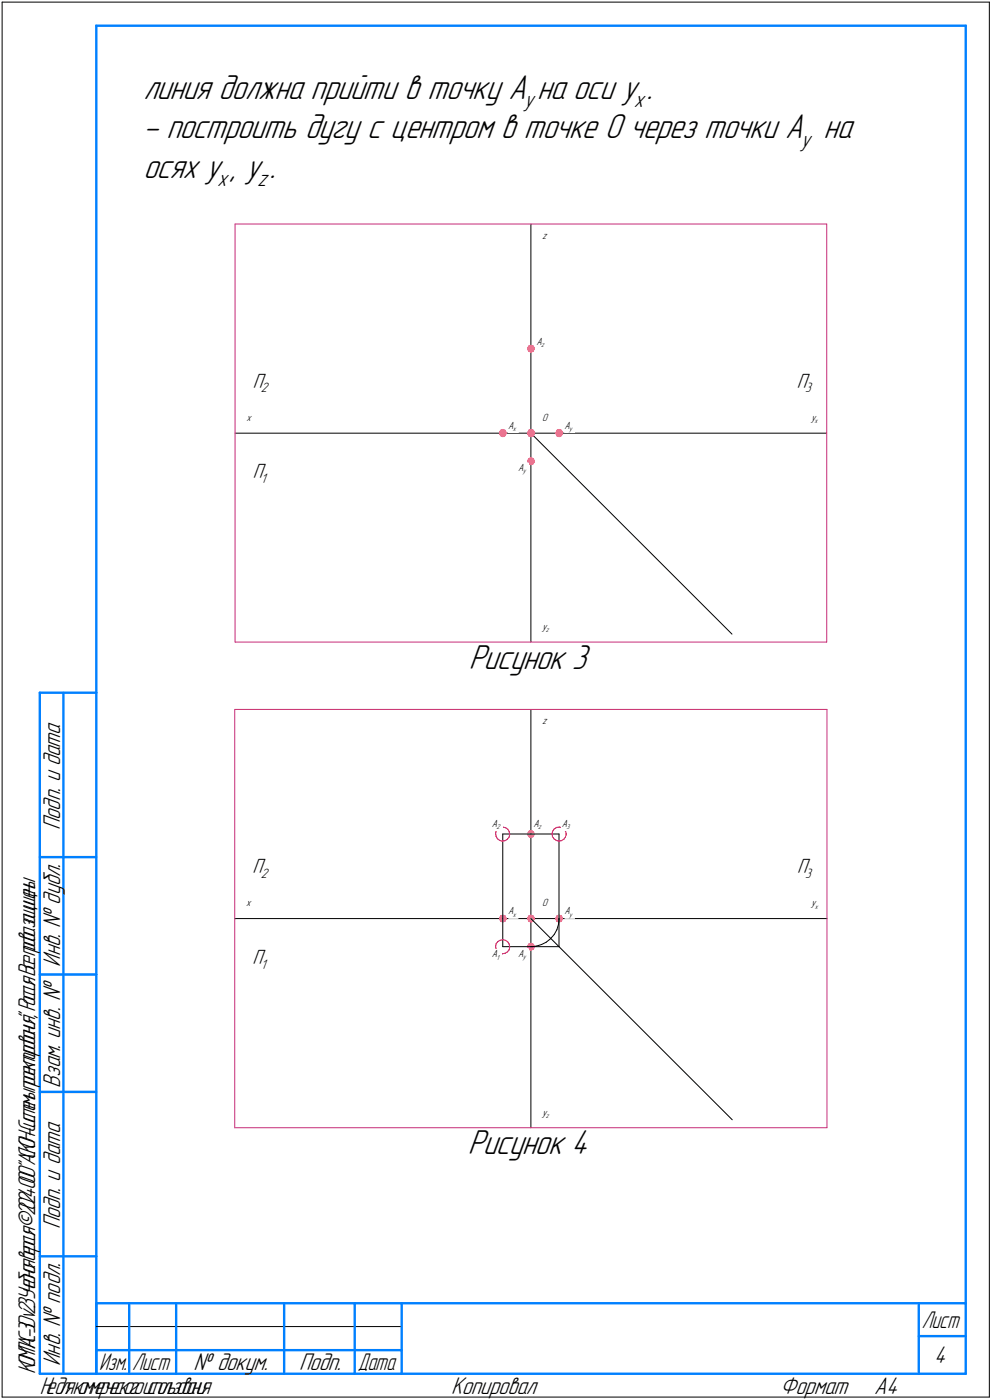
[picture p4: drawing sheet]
<svg xmlns="http://www.w3.org/2000/svg" width="211mm" height="298mm" viewBox="0 0 211 298" stroke-linecap="round" stroke-linejoin="round" font-family="sans-serif">
<g fill="none" stroke="#000" stroke-width=".21">
<path d="M.5 .5h210zM.5 .5v297zM210.5 .5v297zM112.9 47.7v44.5zM50 92.2h62.9zM112.9 92.2h63zM112.9 92.2v44.5zM112.9 92.2l42.8 42.8zM112.9 151v44.6zM107 177.6v18zM107 177.6h5.9zM112.9 177.6h6z"/>
<path d="M118.9 177.6v18zM50 195.6h62.9zM107 195.6v6zM112.9 195.6h63zM112.9 195.6v44.5zM112.9 195.6l42.9 42.8zM117.9 199l-.8 .9zM118.5 198l-.6 1zM118.8 196.8l-.3 1.2zM118.9 195.6v6zM118.9 195.7l-.1 1.1zM118.9 195.6v.1z"/>
<path d="M107 201.6h5.9zM112.9 201.6h6zM112.9 201.6l1.2-.1zM114.1 201.5l1.1-.4zM115.2 201.1l1-.5zM116.2 200.6l.9-.7zM.5 297.5h210zM20.5 282.4h65z"/>
</g>
<g fill="none" stroke="#0080ff" stroke-width=".51">
<path d="M20.5 5.5h185zM20.5 5.5v287zM205.5 5.5v287zM8.5 147.5v145zM8.5 147.5h12zM13.5 147.5v145zM8.5 182.5h12zM8.5 207.5h12zM8.5 232.5h12zM8.5 267.5h12zM20.5 277.5h185zM20.5 277.5v15z"/>
<path d="M27.5 277.5v15zM37.5 277.5v15zM60.5 277.5v15zM75.5 277.5v15zM85.5 277.5v15zM195.5 277.5v15zM8.5 292.5h12zM20.5 292.5h185zM20.5 287.5h7zM27.5 287.5h10zM37.5 287.5h23zM60.5 287.5h15z"/>
<path d="M75.5 287.5h10zM195.5 284.5h10z"/>
</g>
<path d="M50 47.7h125.9zM50 47.7v89zM175.9 47.7v89zM50 136.7h125.9zM50 151h125.9zM50 151v89.1zM175.9 151v89.1zM50 240.1h125.9z" fill="none" stroke="#c52b79" stroke-width=".21"/>
<g fill="#ff8080" stroke="#ff8080" stroke-width=".21">
<path d="M112.8 91.4h.3zM112.7 91.5h.5zM112.6 91.6h.8zM112.4 91.6h1.1zM112.4 91.7h1.2zM112.4 91.7h1.2zM112.3 91.8h1.3zM112.3 91.8h1.3zM112.3 91.9h1.3zM112.3 91.9h1.4zM112.3 92h1.4zM112.3 92.1h1.4zM112.2 92.1h1.5zM112.2 92.2h1.5zM112.2 92.2h1.5zM112.2 92.3h1.5zM112.2 92.3h1.5zM112.3 92.4h1.4zM112.3 92.5h1.4zM112.3 92.5h1.3zM112.3 92.6h1.3zM112.3 92.6h1.3zM112.4 92.7h1.2zM112.4 92.7h1.2zM112.4 92.8h1.1zM112.6 92.9h.8zM112.7 92.9h.5zM112.8 93h.3z"/>
<path d="M112.8 91.4h.3zM112.7 91.5h.5zM112.6 91.6h.8zM112.4 91.6h1.1zM112.4 91.7h1.2zM112.4 91.7h1.2zM112.3 91.8h1.3zM112.3 91.8h1.3zM112.3 91.9h1.3zM112.3 91.9h1.4zM112.3 92h1.4zM112.3 92.1h1.4zM112.2 92.1h1.5zM112.2 92.2h1.5zM112.2 92.2h1.5zM112.2 92.3h1.5zM112.2 92.3h1.5zM112.3 92.4h1.4zM112.3 92.5h1.4zM112.3 92.5h1.3zM112.3 92.6h1.3zM112.3 92.6h1.3zM112.4 92.7h1.2zM112.4 92.7h1.2zM112.4 92.8h1.1zM112.6 92.9h.8zM112.7 92.9h.5zM112.8 93h.3z"/>
<path d="M106.8 91.4h.3zM106.7 91.5h.5zM106.6 91.6h.8zM106.4 91.6h1.1zM106.4 91.7h1.2zM106.4 91.7h1.2zM106.3 91.8h1.3zM106.3 91.8h1.3zM106.3 91.9h1.3zM106.3 91.9h1.4zM106.3 92h1.4zM106.3 92.1h1.4zM106.2 92.1h1.6zM106.2 92.2h1.6zM106.2 92.2h1.6zM106.2 92.3h1.6zM106.2 92.3h1.6zM106.3 92.4h1.4zM106.3 92.5h1.4zM106.3 92.5h1.3zM106.3 92.6h1.3zM106.3 92.6h1.3zM106.4 92.7h1.2zM106.4 92.7h1.2zM106.4 92.8h1.1zM106.6 92.9h.8zM106.7 92.9h.5zM106.8 93h.3z"/>
<path d="M112.8 97.5h.3zM112.7 97.5h.5zM112.6 97.6h.8zM112.4 97.6h1.1zM112.4 97.7h1.2zM112.4 97.8h1.2zM112.3 97.8h1.3zM112.3 97.9h1.3zM112.3 97.9h1.3zM112.3 98h1.4zM112.3 98h1.4zM112.2 98.1h1.5zM112.2 98.2h1.5zM112.2 98.2h1.5zM112.2 98.3h1.5zM112.2 98.3h1.5zM112.3 98.4h1.4zM112.3 98.4h1.4zM112.3 98.5h1.3zM112.3 98.6h1.3zM112.3 98.6h1.3zM112.4 98.7h1.2zM112.4 98.7h1.2zM112.4 98.8h1.1zM112.6 98.8h.8zM112.7 98.9h.5zM112.8 98.9h.3z"/>
<path d="M118.8 91.4h.3zM118.6 91.5h.6zM118.5 91.6h.9zM118.4 91.6h1.1zM118.4 91.7h1.1zM118.4 91.7h1.1zM118.3 91.8h1.3zM118.3 91.8h1.3zM118.3 91.9h1.3zM118.3 91.9h1.4zM118.3 92h1.4zM118.3 92.1h1.4zM118.2 92.1h1.5zM118.2 92.2h1.5zM118.1 92.2h1.6zM118.2 92.3h1.5zM118.2 92.3h1.5zM118.3 92.4h1.4zM118.3 92.5h1.4zM118.3 92.5h1.3zM118.3 92.6h1.3zM118.3 92.6h1.3zM118.4 92.7h1.1zM118.4 92.7h1.1zM118.4 92.8h1.1zM118.5 92.9h.9zM118.6 92.9h.6zM118.8 93h.3z"/>
<path d="M112.8 73.5h.3zM112.7 73.5h.5zM112.6 73.6h.8zM112.4 73.7h1.1zM112.4 73.7h1.2zM112.4 73.8h1.2zM112.3 73.8h1.3zM112.3 73.9h1.3zM112.3 73.9h1.3zM112.3 74h1.4zM112.3 74.1h1.4zM112.2 74.1h1.5zM112.2 74.2h1.5zM112.2 74.2h1.5zM112.2 74.3h1.5zM112.2 74.3h1.5zM112.3 74.4h1.4zM112.3 74.5h1.4zM112.3 74.5h1.3zM112.3 74.6h1.3zM112.3 74.6h1.3zM112.4 74.7h1.2zM112.4 74.7h1.2zM112.4 74.8h1.1zM112.6 74.8h.8zM112.7 74.9h.5zM112.8 75h.3z"/>
<path d="M112.8 194.8h.3zM112.7 194.9h.5zM112.6 195h.8zM112.4 195h1.1zM112.4 195.1h1.2zM112.4 195.1h1.2zM112.3 195.2h1.3zM112.3 195.2h1.3zM112.3 195.3h1.3zM112.3 195.4h1.4zM112.3 195.4h1.4zM112.2 195.5h1.5zM112.2 195.5h1.5zM112.2 195.6h1.5zM112.2 195.6h1.5zM112.2 195.7h1.5zM112.3 195.7h1.4zM112.3 195.8h1.4zM112.3 195.9h1.3zM112.3 195.9h1.3zM112.3 196h1.3zM112.4 196h1.2zM112.4 196.1h1.2zM112.4 196.1h1.1zM112.6 196.2h.8zM112.7 196.3h.5zM112.8 196.3h.3z"/>
<path d="M106.8 194.8h.3zM106.7 194.9h.5zM106.6 195h.8zM106.4 195h1.1zM106.4 195.1h1.2zM106.4 195.1h1.2zM106.3 195.2h1.3zM106.3 195.2h1.3zM106.3 195.3h1.3zM106.3 195.4h1.4zM106.3 195.4h1.4zM106.2 195.5h1.6zM106.2 195.5h1.6zM106.2 195.6h1.6zM106.2 195.6h1.6zM106.2 195.7h1.6zM106.3 195.7h1.4zM106.3 195.8h1.4zM106.3 195.9h1.3zM106.3 195.9h1.3zM106.3 196h1.3zM106.4 196h1.2zM106.4 196.1h1.2zM106.4 196.1h1.1zM106.6 196.2h.8zM106.7 196.3h.5zM106.8 196.3h.3z"/>
<path d="M112.8 200.8h.3zM112.7 200.9h.5zM112.6 200.9h.8zM112.4 201h1.1zM112.4 201.1h1.2zM112.4 201.1h1.2zM112.3 201.2h1.3zM112.3 201.2h1.3zM112.3 201.3h1.3zM112.3 201.3h1.4zM112.3 201.4h1.4zM112.2 201.5h1.5zM112.2 201.5h1.5zM112.2 201.6h1.5zM112.2 201.6h1.5zM112.2 201.7h1.5zM112.3 201.7h1.4zM112.3 201.8h1.4zM112.3 201.8h1.3zM112.3 201.9h1.3zM112.3 202h1.3zM112.4 202h1.2zM112.4 202.1h1.2zM112.4 202.1h1.1zM112.6 202.2h.8zM112.7 202.2h.5zM112.8 202.3h.3z"/>
<path d="M118.8 194.8h.3zM118.6 194.9h.6zM118.5 195h.9zM118.4 195h1.1zM118.4 195.1h1.1zM118.4 195.1h1.1zM118.3 195.2h1.3zM118.3 195.2h1.3zM118.3 195.3h1.3zM118.3 195.4h1.4zM118.3 195.4h1.4zM118.2 195.5h1.5zM118.2 195.5h1.5zM118.1 195.6h1.6zM118.2 195.6h1.5zM118.2 195.7h1.5zM118.3 195.7h1.4zM118.3 195.8h1.4zM118.3 195.9h1.3zM118.3 195.9h1.3zM118.3 196h1.3zM118.4 196h1.1zM118.4 196.1h1.1zM118.4 196.1h1.1zM118.5 196.2h.9zM118.6 196.3h.6zM118.8 196.3h.3z"/>
<path d="M112.8 176.8h.3zM112.7 176.9h.5zM112.6 177h.8zM112.4 177h1.1zM112.4 177.1h1.2zM112.4 177.1h1.2zM112.3 177.2h1.3zM112.3 177.2h1.3zM112.3 177.3h1.3zM112.3 177.3h1.4zM112.3 177.4h1.4zM112.2 177.5h1.5zM112.2 177.5h1.5zM112.2 177.6h1.5zM112.2 177.6h1.5zM112.2 177.7h1.5zM112.3 177.7h1.4zM112.3 177.8h1.4zM112.3 177.9h1.3zM112.3 177.9h1.3zM112.3 178h1.3zM112.4 178h1.2zM112.4 178.1h1.2zM112.4 178.1h1.1zM112.6 178.2h.8zM112.7 178.3h.5zM112.8 178.3h.3z"/>
</g>
<g fill="#fff" stroke="#fff" stroke-width=".21">
<path d="M115.4 87.9h1.4zM115.4 88h1.4zM115.4 88.1h1.4zM115.4 88.1h1.4zM115.4 88.2h1.4zM115.4 88.2h1.4zM115.4 88.3h1.4zM115.4 88.3h1.4zM115.4 88.4h1.4zM115.4 88.4h1.4zM115.4 88.5h1.4zM115.4 88.6h1.4zM115.4 88.6h1.4zM115.4 88.7h1.4zM115.4 88.7h1.4zM115.4 88.8h1.4zM115.4 88.8h1.4zM115.4 88.9h1.4zM115.4 89h1.4zM115.4 89h1.4zM115.4 89.1h1.4zM115.4 89.1h1.4zM115.4 89.2h1.4zM115.4 89.2h1.4zM115.4 89.3h1.4zM115.4 89.4h1.4zM115.4 89.4h1.4zM115.4 89.5h1.4zM115.4 89.5h1.4zM115.4 89.6h1.4zM115.4 89.6h1.4zM115.4 89.7h1.4zM115.4 89.7h1.4zM115.4 89.8h1.4zM115.4 89.9h1.4zM115.4 89.9h1.4zM115.4 90h1.4zM115.4 90h1.4z"/>
<path d="M115.4 132.4h1.9zM115.4 132.5h1.9zM115.4 132.5h1.9zM115.4 132.6h1.9zM115.4 132.6h1.9zM115.4 132.7h1.9zM115.4 132.8h1.9zM115.4 132.8h1.9zM115.4 132.9h1.9zM115.4 132.9h1.9zM115.4 133h1.9zM115.4 133h1.9zM115.4 133.1h1.9zM115.4 133.2h1.9zM115.4 133.2h1.9zM115.4 133.3h1.9zM115.4 133.3h1.9zM115.4 133.4h1.9zM115.4 133.4h1.9zM115.4 133.5h1.9zM115.4 133.5h1.9zM115.4 133.6h1.9zM115.4 133.7h1.9zM115.4 133.7h1.9zM115.4 133.8h1.9zM115.4 133.8h1.9zM115.4 133.9h1.9zM115.4 133.9h1.9zM115.4 134h1.9zM115.4 134.1h1.9zM115.4 134.1h1.9zM115.4 134.2h1.9zM115.4 134.2h1.9zM115.4 134.3h1.9zM115.4 134.3h1.9zM115.4 134.4h1.9zM115.4 134.5h1.9zM115.4 134.5h1.9zM115.4 134.6h1.9zM115.4 134.6h1.9zM115.4 134.7h1.9zM115.4 134.7h1.9zM115.4 134.8h1.9zM115.4 134.8h1.9zM115.4 134.9h1.9z"/>
<path d="M52.4 87.9h1.4zM52.4 88h1.4zM52.4 88.1h1.4zM52.4 88.1h1.4zM52.4 88.2h1.4zM52.4 88.2h1.4zM52.4 88.3h1.4zM52.4 88.3h1.4zM52.4 88.4h1.4zM52.4 88.4h1.4zM52.4 88.5h1.4zM52.4 88.6h1.4zM52.4 88.6h1.4zM52.4 88.7h1.4zM52.4 88.7h1.4zM52.4 88.8h1.4zM52.4 88.8h1.4zM52.4 88.9h1.4zM52.4 89h1.4zM52.4 89h1.4zM52.4 89.1h1.4zM52.4 89.1h1.4zM52.4 89.2h1.4zM52.4 89.2h1.4zM52.4 89.3h1.4zM52.4 89.4h1.4zM52.4 89.4h1.4zM52.4 89.5h1.4zM52.4 89.5h1.4zM52.4 89.6h1.4zM52.4 89.6h1.4zM52.4 89.7h1.4zM52.4 89.7h1.4zM52.4 89.8h1.4zM52.4 89.9h1.4zM52.4 89.9h1.4zM52.4 90h1.4zM52.4 90h1.4z"/>
<path d="M115.4 49.1h1.3zM115.4 49.2h1.3zM115.4 49.2h1.3zM115.4 49.3h1.3zM115.4 49.3h1.3zM115.4 49.4h1.3zM115.4 49.4h1.3zM115.4 49.5h1.3zM115.4 49.6h1.3zM115.4 49.6h1.3zM115.4 49.7h1.3zM115.4 49.7h1.3zM115.4 49.8h1.3zM115.4 49.8h1.3zM115.4 49.9h1.3zM115.4 50h1.3zM115.4 50h1.3zM115.4 50.1h1.3zM115.4 50.1h1.3zM115.4 50.2h1.3zM115.4 50.2h1.3zM115.4 50.3h1.3zM115.4 50.3h1.3zM115.4 50.4h1.3zM115.4 50.5h1.3zM115.4 50.5h1.3zM115.4 50.6h1.3zM115.4 50.6h1.3zM115.4 50.7h1.3zM115.4 50.7h1.3zM115.4 50.8h1.3zM115.4 50.9h1.3zM115.4 50.9h1.3zM115.4 51h1.3zM115.4 51h1.3zM115.4 51.1h1.3zM115.4 51.1h1.3zM115.4 51.2h1.3z"/>
<path d="M172.6 87.9h1.9zM172.6 88h1.9zM172.6 88.1h1.9zM172.6 88.1h1.9zM172.6 88.2h1.9zM172.6 88.2h1.9zM172.6 88.3h1.9zM172.6 88.3h1.9zM172.6 88.4h1.9zM172.6 88.4h1.9zM172.6 88.5h1.9zM172.6 88.6h1.9zM172.6 88.6h1.9zM172.6 88.7h1.9zM172.6 88.7h1.9zM172.6 88.8h1.9zM172.6 88.8h1.9zM172.6 88.9h1.9zM172.6 89h1.9zM172.6 89h1.9zM172.6 89.1h1.9zM172.6 89.1h1.9zM172.6 89.2h1.9zM172.6 89.2h1.9zM172.6 89.3h1.9zM172.6 89.4h1.9zM172.6 89.4h1.9zM172.6 89.5h1.9zM172.6 89.5h1.9zM172.6 89.6h1.9zM172.6 89.6h1.9zM172.6 89.7h1.9zM172.6 89.7h1.9zM172.6 89.8h1.9zM172.6 89.9h1.9zM172.6 89.9h1.9zM172.6 90h1.9zM172.6 90h1.9zM172.6 90.1h1.9zM172.6 90.1h1.9zM172.6 90.2h1.9zM172.6 90.3h1.9zM172.6 90.3h1.9zM172.6 90.4h1.9z"/>
<path d="M53.8 79.1h4.3zM53.8 79.2h4.3zM53.8 79.2h4.3zM53.8 79.3h4.3zM53.8 79.4h4.3zM53.8 79.4h4.3zM53.8 79.5h4.3zM53.8 79.5h4.3zM53.8 79.6h4.3zM53.8 79.6h4.3zM53.8 79.7h4.3zM53.8 79.8h4.3zM53.8 79.8h4.3zM53.8 79.9h4.3zM53.8 79.9h4.3zM53.8 80h4.3zM53.8 80h4.3zM53.8 80.1h4.3zM53.8 80.2h4.3zM53.8 80.2h4.3zM53.8 80.3h4.3zM53.8 80.3h4.3zM53.8 80.4h4.3zM53.8 80.4h4.3zM53.8 80.5h4.3zM53.8 80.5h4.3zM53.8 80.6h4.3zM53.8 80.7h4.3zM53.8 80.7h4.3zM53.8 80.8h4.3zM53.8 80.8h4.3zM53.8 80.9h4.3zM53.8 80.9h4.3zM53.8 81h4.3zM53.8 81.1h4.3zM53.8 81.1h4.3zM53.8 81.2h4.3zM53.8 81.2h4.3zM53.8 81.3h4.3zM53.8 81.3h4.3zM53.8 81.4h4.3zM53.8 81.4h4.3zM53.8 81.5h4.3zM53.8 81.6h4.3zM53.8 81.6h4.3zM53.8 81.7h4.3zM53.8 81.7h4.3zM53.8 81.8h4.3zM53.8 81.8h4.3zM53.8 81.9h4.3zM53.8 82h4.3zM53.8 82h4.3zM53.8 82.1h4.3zM53.8 82.1h4.3zM53.8 82.2h4.3zM53.8 82.2h4.3zM53.8 82.3h4.3zM53.8 82.4h4.3zM53.8 82.4h4.3zM53.8 82.5h4.3zM53.8 82.5h4.3zM53.8 82.6h4.3zM53.8 82.6h4.3zM53.8 82.7h4.3zM53.8 82.7h4.3zM53.8 82.8h4.3zM53.8 82.9h4.3zM53.8 82.9h4.3zM53.8 83h4.3zM53.8 83h4.3zM53.8 83.1h4.3zM53.8 83.1h4.3zM53.8 83.2h4.3zM53.8 83.3h4.3zM53.8 83.3h4.3zM53.8 83.4h4.3zM53.8 83.4h4.3zM53.8 83.5h4.3zM53.8 83.5h4.3zM53.8 83.6h4.3zM53.8 83.7h4.3zM53.8 83.7h4.3zM53.8 83.8h4.3zM53.8 83.8h4.3zM53.8 83.9h4.3zM53.8 83.9h4.3zM53.8 84h4.3zM53.8 84h4.3zM53.8 84.1h4.3z"/>
<path d="M53.8 98.4h3.9zM53.8 98.5h3.9zM53.8 98.6h3.9zM53.8 98.6h3.9zM53.8 98.7h3.9zM53.8 98.7h3.9zM53.8 98.8h3.9zM53.8 98.8h3.9zM53.8 98.9h3.9zM53.8 98.9h3.9zM53.8 99h3.9zM53.8 99.1h3.9zM53.8 99.1h3.9zM53.8 99.2h3.9zM53.8 99.2h3.9zM53.8 99.3h3.9zM53.8 99.3h3.9zM53.8 99.4h3.9zM53.8 99.5h3.9zM53.8 99.5h3.9zM53.8 99.6h3.9zM53.8 99.6h3.9zM53.8 99.7h3.9zM53.8 99.7h3.9zM53.8 99.8h3.9zM53.8 99.9h3.9zM53.8 99.9h3.9zM53.8 100h3.9zM53.8 100h3.9zM53.8 100.1h3.9zM53.8 100.1h3.9zM53.8 100.2h3.9zM53.8 100.2h3.9zM53.8 100.3h3.9zM53.8 100.4h3.9zM53.8 100.4h3.9zM53.8 100.5h3.9zM53.8 100.5h3.9zM53.8 100.6h3.9zM53.8 100.6h3.9zM53.8 100.7h3.9zM53.8 100.8h3.9zM53.8 100.8h3.9zM53.8 100.9h3.9zM53.8 100.9h3.9zM53.8 101h3.9zM53.8 101h3.9zM53.8 101.1h3.9zM53.8 101.1h3.9zM53.8 101.2h3.9zM53.8 101.3h3.9zM53.8 101.3h3.9zM53.8 101.4h3.9zM53.8 101.4h3.9zM53.8 101.5h3.9zM53.8 101.5h3.9zM53.8 101.6h3.9zM53.8 101.7h3.9zM53.8 101.7h3.9zM53.8 101.8h3.9zM53.8 101.8h3.9zM53.8 101.9h3.9zM53.8 101.9h3.9zM53.8 102h3.9zM53.8 102.1h3.9zM53.8 102.1h3.9zM53.8 102.2h3.9zM53.8 102.2h3.9zM53.8 102.3h3.9zM53.8 102.3h3.9zM53.8 102.4h3.9zM53.8 102.4h3.9zM53.8 102.5h3.9zM53.8 102.6h3.9zM53.8 102.6h3.9zM53.8 102.7h3.9zM53.8 102.7h3.9zM53.8 102.8h3.9zM53.8 102.8h3.9zM53.8 102.9h3.9zM53.8 103h3.9zM53.8 103h3.9zM53.8 103.1h3.9zM53.8 103.1h3.9zM53.8 103.2h3.9zM53.8 103.2h3.9zM53.8 103.3h3.9zM53.8 103.3h3.9zM53.8 103.4h3.9z"/>
<path d="M169.6 79.1h4.1zM169.6 79.2h4.1zM169.6 79.2h4.1zM169.6 79.3h4.1zM169.6 79.4h4.1zM169.6 79.4h4.1zM169.6 79.5h4.1zM169.6 79.5h4.1zM169.6 79.6h4.1zM169.6 79.6h4.1zM169.6 79.7h4.1zM169.6 79.8h4.1zM169.6 79.8h4.1zM169.6 79.9h4.1zM169.6 79.9h4.1zM169.6 80h4.1zM169.6 80h4.1zM169.6 80.1h4.1zM169.6 80.2h4.1zM169.6 80.2h4.1zM169.6 80.3h4.1zM169.6 80.3h4.1zM169.6 80.4h4.1zM169.6 80.4h4.1zM169.6 80.5h4.1zM169.6 80.5h4.1zM169.6 80.6h4.1zM169.6 80.7h4.1zM169.6 80.7h4.1zM169.6 80.8h4.1zM169.6 80.8h4.1zM169.6 80.9h4.1zM169.6 80.9h4.1zM169.6 81h4.1zM169.6 81.1h4.1zM169.6 81.1h4.1zM169.6 81.2h4.1zM169.6 81.2h4.1zM169.6 81.3h4.1zM169.6 81.3h4.1zM169.6 81.4h4.1zM169.6 81.4h4.1zM169.6 81.5h4.1zM169.6 81.6h4.1zM169.6 81.6h4.1zM169.6 81.7h4.1zM169.6 81.7h4.1zM169.6 81.8h4.1zM169.6 81.8h4.1zM169.6 81.9h4.1zM169.6 82h4.1zM169.6 82h4.1zM169.6 82.1h4.1zM169.6 82.1h4.1zM169.6 82.2h4.1zM169.6 82.2h4.1zM169.6 82.3h4.1zM169.6 82.4h4.1zM169.6 82.4h4.1zM169.6 82.5h4.1zM169.6 82.5h4.1zM169.6 82.6h4.1zM169.6 82.6h4.1zM169.6 82.7h4.1zM169.6 82.7h4.1zM169.6 82.8h4.1zM169.6 82.9h4.1zM169.6 82.9h4.1zM169.6 83h4.1zM169.6 83h4.1zM169.6 83.1h4.1zM169.6 83.1h4.1zM169.6 83.2h4.1zM169.6 83.3h4.1zM169.6 83.3h4.1zM169.6 83.4h4.1zM169.6 83.4h4.1zM169.6 83.5h4.1zM169.6 83.5h4.1zM169.6 83.6h4.1zM169.6 83.7h4.1zM169.6 83.7h4.1zM169.6 83.8h4.1zM169.6 83.8h4.1zM169.6 83.9h4.1zM169.6 83.9h4.1zM169.6 84h4.1zM169.6 84h4.1zM169.6 84.1h4.1z"/>
<path d="M115.4 87.9h1.4zM115.4 88h1.4zM115.4 88.1h1.4zM115.4 88.1h1.4zM115.4 88.2h1.4zM115.4 88.2h1.4zM115.4 88.3h1.4zM115.4 88.3h1.4zM115.4 88.4h1.4zM115.4 88.4h1.4zM115.4 88.5h1.4zM115.4 88.6h1.4zM115.4 88.6h1.4zM115.4 88.7h1.4zM115.4 88.7h1.4zM115.4 88.8h1.4zM115.4 88.8h1.4zM115.4 88.9h1.4zM115.4 89h1.4zM115.4 89h1.4zM115.4 89.1h1.4zM115.4 89.1h1.4zM115.4 89.2h1.4zM115.4 89.2h1.4zM115.4 89.3h1.4zM115.4 89.4h1.4zM115.4 89.4h1.4zM115.4 89.5h1.4zM115.4 89.5h1.4zM115.4 89.6h1.4zM115.4 89.6h1.4zM115.4 89.7h1.4zM115.4 89.7h1.4zM115.4 89.8h1.4zM115.4 89.9h1.4zM115.4 89.9h1.4zM115.4 90h1.4zM115.4 90h1.4z"/>
<path d="M120.1 89.6h2.2zM120.1 89.7h2.2zM120.1 89.7h2.2zM120.1 89.8h2.2zM120.1 89.9h2.2zM120.1 89.9h2.2zM120.1 90h2.2zM120.1 90h2.2zM120.1 90.1h2.2zM120.1 90.1h2.2zM120.1 90.2h2.2zM120.1 90.3h2.2zM120.1 90.3h2.2zM120.1 90.4h2.2zM120.1 90.4h2.2zM120.1 90.5h2.2zM120.1 90.5h2.2zM120.1 90.6h2.2zM120.1 90.6h2.2zM120.1 90.7h2.2zM120.1 90.8h2.2zM120.1 90.8h2.2zM120.1 90.9h2.2zM120.1 90.9h2.2zM120.1 91h2.2zM120.1 91h2.2zM120.1 91.1h2.2zM120.1 91.2h2.2zM120.1 91.2h2.2zM120.1 91.3h2.2zM120.1 91.3h2.2zM120.1 91.4h2.2zM120.1 91.4h2.2zM120.1 91.5h2.2zM120.1 91.6h2.2zM120.1 91.6h2.2zM120.1 91.7h2.2zM120.1 91.7h2.2zM120.1 91.8h2.2zM120.1 91.8h2.2zM120.1 91.9h2.2zM120.1 91.9h2.2zM120.1 92h2.2zM120.1 92.1h2.2z"/>
<path d="M110.2 98.6h2.2zM110.2 98.7h2.2zM110.2 98.7h2.2zM110.2 98.8h2.2zM110.2 98.8h2.2zM110.2 98.9h2.2zM110.2 98.9h2.2zM110.2 99h2.2zM110.2 99.1h2.2zM110.2 99.1h2.2zM110.2 99.2h2.2zM110.2 99.2h2.2zM110.2 99.3h2.2zM110.2 99.3h2.2zM110.2 99.4h2.2zM110.2 99.5h2.2zM110.2 99.5h2.2zM110.2 99.6h2.2zM110.2 99.6h2.2zM110.2 99.7h2.2zM110.2 99.7h2.2zM110.2 99.8h2.2zM110.2 99.9h2.2zM110.2 99.9h2.2zM110.2 100h2.2zM110.2 100h2.2zM110.2 100.1h2.2zM110.2 100.1h2.2zM110.2 100.2h2.2zM110.2 100.2h2.2zM110.2 100.3h2.2zM110.2 100.4h2.2zM110.2 100.4h2.2zM110.2 100.5h2.2zM110.2 100.5h2.2zM110.2 100.6h2.2zM110.2 100.6h2.2zM110.2 100.7h2.2zM110.2 100.8h2.2zM110.2 100.8h2.2zM110.2 100.9h2.2zM110.2 100.9h2.2zM110.2 101h2.2zM110.2 101h2.2zM110.2 101.1h2.2z"/>
<path d="M108.1 89.6h2.2zM108.1 89.7h2.2zM108.1 89.7h2.2zM108.1 89.8h2.2zM108.1 89.9h2.2zM108.1 89.9h2.2zM108.1 90h2.2zM108.1 90h2.2zM108.1 90.1h2.2zM108.1 90.1h2.2zM108.1 90.2h2.2zM108.1 90.3h2.2zM108.1 90.3h2.2zM108.1 90.4h2.2zM108.1 90.4h2.2zM108.1 90.5h2.2zM108.1 90.5h2.2zM108.1 90.6h2.2zM108.1 90.6h2.2zM108.1 90.7h2.2zM108.1 90.8h2.2zM108.1 90.8h2.2zM108.1 90.9h2.2zM108.1 90.9h2.2zM108.1 91h2.2zM108.1 91h2.2zM108.1 91.1h2.2zM108.1 91.2h2.2zM108.1 91.2h2.2zM108.1 91.3h2.2zM108.1 91.3h2.2zM108.1 91.4h2.2zM108.1 91.4h2.2zM108.1 91.5h2.2zM108.1 91.6h2.2zM108.1 91.6h2.2zM108.1 91.7h2.2zM108.1 91.7h2.2zM108.1 91.8h2.2zM108.1 91.8h2.2zM108.1 91.9h2.2zM108.1 91.9h2.2zM108.1 92h2.2zM108.1 92.1h2.2z"/>
<path d="M114.1 71.7h2.2zM114.1 71.7h2.2zM114.1 71.8h2.2zM114.1 71.9h2.2zM114.1 71.9h2.2zM114.1 72h2.2zM114.1 72h2.2zM114.1 72.1h2.2zM114.1 72.1h2.2zM114.1 72.2h2.2zM114.1 72.2h2.2zM114.1 72.3h2.2zM114.1 72.4h2.2zM114.1 72.4h2.2zM114.1 72.5h2.2zM114.1 72.5h2.2zM114.1 72.6h2.2zM114.1 72.6h2.2zM114.1 72.7h2.2zM114.1 72.8h2.2zM114.1 72.8h2.2zM114.1 72.9h2.2zM114.1 72.9h2.2zM114.1 73h2.2zM114.1 73h2.2zM114.1 73.1h2.2zM114.1 73.2h2.2zM114.1 73.2h2.2zM114.1 73.3h2.2zM114.1 73.3h2.2zM114.1 73.4h2.2zM114.1 73.4h2.2zM114.1 73.5h2.2zM114.1 73.5h2.2zM114.1 73.6h2.2zM114.1 73.7h2.2zM114.1 73.7h2.2zM114.1 73.8h2.2zM114.1 73.8h2.2zM114.1 73.9h2.2zM114.1 73.9h2.2zM114.1 74h2.2zM114.1 74.1h2.2zM114.1 74.1h2.2zM114.1 74.2h2.2z"/>
<path d="M115.4 191.3h1.4zM115.4 191.3h1.4zM115.4 191.4h1.4zM115.4 191.5h1.4zM115.4 191.5h1.4zM115.4 191.6h1.4zM115.4 191.6h1.4zM115.4 191.7h1.4zM115.4 191.7h1.4zM115.4 191.8h1.4zM115.4 191.9h1.4zM115.4 191.9h1.4zM115.4 192h1.4zM115.4 192h1.4zM115.4 192.1h1.4zM115.4 192.1h1.4zM115.4 192.2h1.4zM115.4 192.2h1.4zM115.4 192.3h1.4zM115.4 192.4h1.4zM115.4 192.4h1.4zM115.4 192.5h1.4zM115.4 192.5h1.4zM115.4 192.6h1.4zM115.4 192.6h1.4zM115.4 192.7h1.4zM115.4 192.8h1.4zM115.4 192.8h1.4zM115.4 192.9h1.4zM115.4 192.9h1.4zM115.4 193h1.4zM115.4 193h1.4zM115.4 193.1h1.4zM115.4 193.2h1.4zM115.4 193.2h1.4zM115.4 193.3h1.4zM115.4 193.3h1.4zM115.4 193.4h1.4z"/>
<path d="M115.4 235.8h1.9zM115.4 235.9h1.9zM115.4 235.9h1.9zM115.4 236h1.9zM115.4 236.1h1.9zM115.4 236.1h1.9zM115.4 236.2h1.9zM115.4 236.2h1.9zM115.4 236.3h1.9zM115.4 236.3h1.9zM115.4 236.4h1.9zM115.4 236.4h1.9zM115.4 236.5h1.9zM115.4 236.6h1.9zM115.4 236.6h1.9zM115.4 236.7h1.9zM115.4 236.7h1.9zM115.4 236.8h1.9zM115.4 236.8h1.9zM115.4 236.9h1.9zM115.4 237h1.9zM115.4 237h1.9zM115.4 237.1h1.9zM115.4 237.1h1.9zM115.4 237.2h1.9zM115.4 237.2h1.9zM115.4 237.3h1.9zM115.4 237.3h1.9zM115.4 237.4h1.9zM115.4 237.5h1.9zM115.4 237.5h1.9zM115.4 237.6h1.9zM115.4 237.6h1.9zM115.4 237.7h1.9zM115.4 237.7h1.9zM115.4 237.8h1.9zM115.4 237.9h1.9zM115.4 237.9h1.9zM115.4 238h1.9zM115.4 238h1.9zM115.4 238.1h1.9zM115.4 238.1h1.9zM115.4 238.2h1.9zM115.4 238.3h1.9zM115.4 238.3h1.9z"/>
<path d="M52.4 191.3h1.3zM52.4 191.3h1.3zM52.4 191.4h1.3zM52.4 191.5h1.3zM52.4 191.5h1.3zM52.4 191.6h1.3zM52.4 191.6h1.3zM52.4 191.7h1.3zM52.4 191.7h1.3zM52.4 191.8h1.3zM52.4 191.9h1.3zM52.4 191.9h1.3zM52.4 192h1.3zM52.4 192h1.3zM52.4 192.1h1.3zM52.4 192.1h1.3zM52.4 192.2h1.3zM52.4 192.2h1.3zM52.4 192.3h1.3zM52.4 192.4h1.3zM52.4 192.4h1.3zM52.4 192.5h1.3zM52.4 192.5h1.3zM52.4 192.6h1.3zM52.4 192.6h1.3zM52.4 192.7h1.3zM52.4 192.8h1.3zM52.4 192.8h1.3zM52.4 192.9h1.3zM52.4 192.9h1.3zM52.4 193h1.3zM52.4 193h1.3zM52.4 193.1h1.3zM52.4 193.2h1.3zM52.4 193.2h1.3zM52.4 193.3h1.3zM52.4 193.3h1.3zM52.4 193.4h1.3z"/>
<path d="M115.4 152.5h1.3zM115.4 152.5h1.3zM115.4 152.6h1.3zM115.4 152.6h1.3zM115.4 152.7h1.3zM115.4 152.7h1.3zM115.4 152.8h1.3zM115.4 152.9h1.3zM115.4 152.9h1.3zM115.4 153h1.3zM115.4 153h1.3zM115.4 153.1h1.3zM115.4 153.1h1.3zM115.4 153.2h1.3zM115.4 153.2h1.3zM115.4 153.3h1.3zM115.4 153.4h1.3zM115.4 153.4h1.3zM115.4 153.5h1.3zM115.4 153.5h1.3zM115.4 153.6h1.3zM115.4 153.6h1.3zM115.4 153.7h1.3zM115.4 153.8h1.3zM115.4 153.8h1.3zM115.4 153.9h1.3zM115.4 153.9h1.3zM115.4 154h1.3zM115.4 154h1.3zM115.4 154.1h1.3zM115.4 154.1h1.3zM115.4 154.2h1.3zM115.4 154.3h1.3zM115.4 154.3h1.3zM115.4 154.4h1.3zM115.4 154.4h1.3zM115.4 154.5h1.3zM115.4 154.5h1.3z"/>
<path d="M172.6 191.3h1.9zM172.6 191.3h1.9zM172.6 191.4h1.9zM172.6 191.5h1.9zM172.6 191.5h1.9zM172.6 191.6h1.9zM172.6 191.6h1.9zM172.6 191.7h1.9zM172.6 191.7h1.9zM172.6 191.8h1.9zM172.6 191.9h1.9zM172.6 191.9h1.9zM172.6 192h1.9zM172.6 192h1.9zM172.6 192.1h1.9zM172.6 192.1h1.9zM172.6 192.2h1.9zM172.6 192.2h1.9zM172.6 192.3h1.9zM172.6 192.4h1.9zM172.6 192.4h1.9zM172.6 192.5h1.9zM172.6 192.5h1.9zM172.6 192.6h1.9zM172.6 192.6h1.9zM172.6 192.7h1.9zM172.6 192.8h1.9zM172.6 192.8h1.9zM172.6 192.9h1.9zM172.6 192.9h1.9zM172.6 193h1.9zM172.6 193h1.9zM172.6 193.1h1.9zM172.6 193.2h1.9zM172.6 193.2h1.9zM172.6 193.3h1.9zM172.6 193.3h1.9zM172.6 193.4h1.9zM172.6 193.4h1.9zM172.6 193.5h1.9zM172.6 193.5h1.9zM172.6 193.6h1.9zM172.6 193.7h1.9zM172.6 193.7h1.9zM172.6 193.8h1.9z"/>
<path d="M53.7 182.5h4.4zM53.7 182.6h4.4zM53.7 182.7h4.4zM53.7 182.7h4.4zM53.7 182.8h4.4zM53.7 182.8h4.4zM53.7 182.9h4.4zM53.7 182.9h4.4zM53.7 183h4.4zM53.7 183h4.4zM53.7 183.1h4.4zM53.7 183.2h4.4zM53.7 183.2h4.4zM53.7 183.3h4.4zM53.7 183.3h4.4zM53.7 183.4h4.4zM53.7 183.4h4.4zM53.7 183.5h4.4zM53.7 183.6h4.4zM53.7 183.6h4.4zM53.7 183.7h4.4zM53.7 183.7h4.4zM53.7 183.8h4.4zM53.7 183.8h4.4zM53.7 183.9h4.4zM53.7 184h4.4zM53.7 184h4.4zM53.7 184.1h4.4zM53.7 184.1h4.4zM53.7 184.2h4.4zM53.7 184.2h4.4zM53.7 184.3h4.4zM53.7 184.3h4.4zM53.7 184.4h4.4zM53.7 184.5h4.4zM53.7 184.5h4.4zM53.7 184.6h4.4zM53.7 184.6h4.4zM53.7 184.7h4.4zM53.7 184.7h4.4zM53.7 184.8h4.4zM53.7 184.9h4.4zM53.7 184.9h4.4zM53.7 185h4.4zM53.7 185h4.4zM53.7 185.1h4.4zM53.7 185.1h4.4zM53.7 185.2h4.4zM53.7 185.3h4.4zM53.7 185.3h4.4zM53.7 185.4h4.4zM53.7 185.4h4.4zM53.7 185.5h4.4zM53.7 185.5h4.4zM53.7 185.6h4.4zM53.7 185.6h4.4zM53.7 185.7h4.4zM53.7 185.8h4.4zM53.7 185.8h4.4zM53.7 185.9h4.4zM53.7 185.9h4.4zM53.7 186h4.4zM53.7 186h4.4zM53.7 186.1h4.4zM53.7 186.2h4.4zM53.7 186.2h4.4zM53.7 186.3h4.4zM53.7 186.3h4.4zM53.7 186.4h4.4zM53.7 186.4h4.4zM53.7 186.5h4.4zM53.7 186.5h4.4zM53.7 186.6h4.4zM53.7 186.7h4.4zM53.7 186.7h4.4zM53.7 186.8h4.4zM53.7 186.8h4.4zM53.7 186.9h4.4zM53.7 186.9h4.4zM53.7 187h4.4zM53.7 187.1h4.4zM53.7 187.1h4.4zM53.7 187.2h4.4zM53.7 187.2h4.4zM53.7 187.3h4.4zM53.7 187.3h4.4zM53.7 187.4h4.4zM53.7 187.5h4.4z"/>
<path d="M53.7 201.8h3.9zM53.7 201.9h3.9zM53.7 202h3.9zM53.7 202h3.9zM53.7 202.1h3.9zM53.7 202.1h3.9zM53.7 202.2h3.9zM53.7 202.2h3.9zM53.7 202.3h3.9zM53.7 202.4h3.9zM53.7 202.4h3.9zM53.7 202.5h3.9zM53.7 202.5h3.9zM53.7 202.6h3.9zM53.7 202.6h3.9zM53.7 202.7h3.9zM53.7 202.7h3.9zM53.7 202.8h3.9zM53.7 202.9h3.9zM53.7 202.9h3.9zM53.7 203h3.9zM53.7 203h3.9zM53.7 203.1h3.9zM53.7 203.1h3.9zM53.7 203.2h3.9zM53.7 203.3h3.9zM53.7 203.3h3.9zM53.7 203.4h3.9zM53.7 203.4h3.9zM53.7 203.5h3.9zM53.7 203.5h3.9zM53.7 203.6h3.9zM53.7 203.7h3.9zM53.7 203.7h3.9zM53.7 203.8h3.9zM53.7 203.8h3.9zM53.7 203.9h3.9zM53.7 203.9h3.9zM53.7 204h3.9zM53.7 204h3.9zM53.7 204.1h3.9zM53.7 204.2h3.9zM53.7 204.2h3.9zM53.7 204.3h3.9zM53.7 204.3h3.9zM53.7 204.4h3.9zM53.7 204.4h3.9zM53.7 204.5h3.9zM53.7 204.6h3.9zM53.7 204.6h3.9zM53.7 204.7h3.9zM53.7 204.7h3.9zM53.7 204.8h3.9zM53.7 204.8h3.9zM53.7 204.9h3.9zM53.7 204.9h3.9zM53.7 205h3.9zM53.7 205.1h3.9zM53.7 205.1h3.9zM53.7 205.2h3.9zM53.7 205.2h3.9zM53.7 205.3h3.9zM53.7 205.3h3.9zM53.7 205.4h3.9zM53.7 205.5h3.9zM53.7 205.5h3.9zM53.7 205.6h3.9zM53.7 205.6h3.9zM53.7 205.7h3.9zM53.7 205.7h3.9zM53.7 205.8h3.9zM53.7 205.9h3.9zM53.7 205.9h3.9zM53.7 206h3.9zM53.7 206h3.9zM53.7 206.1h3.9zM53.7 206.1h3.9zM53.7 206.2h3.9zM53.7 206.2h3.9zM53.7 206.3h3.9zM53.7 206.4h3.9zM53.7 206.4h3.9zM53.7 206.5h3.9zM53.7 206.5h3.9zM53.7 206.6h3.9zM53.7 206.6h3.9zM53.7 206.7h3.9zM53.7 206.8h3.9zM53.7 206.8h3.9z"/>
<path d="M169.6 182.5h4.1zM169.6 182.6h4.1zM169.6 182.7h4.1zM169.6 182.7h4.1zM169.6 182.8h4.1zM169.6 182.8h4.1zM169.6 182.9h4.1zM169.6 182.9h4.1zM169.6 183h4.1zM169.6 183h4.1zM169.6 183.1h4.1zM169.6 183.2h4.1zM169.6 183.2h4.1zM169.6 183.3h4.1zM169.6 183.3h4.1zM169.6 183.4h4.1zM169.6 183.4h4.1zM169.6 183.5h4.1zM169.6 183.6h4.1zM169.6 183.6h4.1zM169.6 183.7h4.1zM169.6 183.7h4.1zM169.6 183.8h4.1zM169.6 183.8h4.1zM169.6 183.9h4.1zM169.6 184h4.1zM169.6 184h4.1zM169.6 184.1h4.1zM169.6 184.1h4.1zM169.6 184.2h4.1zM169.6 184.2h4.1zM169.6 184.3h4.1zM169.6 184.3h4.1zM169.6 184.4h4.1zM169.6 184.5h4.1zM169.6 184.5h4.1zM169.6 184.6h4.1zM169.6 184.6h4.1zM169.6 184.7h4.1zM169.6 184.7h4.1zM169.6 184.8h4.1zM169.6 184.9h4.1zM169.6 184.9h4.1zM169.6 185h4.1zM169.6 185h4.1zM169.6 185.1h4.1zM169.6 185.1h4.1zM169.6 185.2h4.1zM169.6 185.3h4.1zM169.6 185.3h4.1zM169.6 185.4h4.1zM169.6 185.4h4.1zM169.6 185.5h4.1zM169.6 185.5h4.1zM169.6 185.6h4.1zM169.6 185.6h4.1zM169.6 185.7h4.1zM169.6 185.8h4.1zM169.6 185.8h4.1zM169.6 185.9h4.1zM169.6 185.9h4.1zM169.6 186h4.1zM169.6 186h4.1zM169.6 186.1h4.1zM169.6 186.2h4.1zM169.6 186.2h4.1zM169.6 186.3h4.1zM169.6 186.3h4.1zM169.6 186.4h4.1zM169.6 186.4h4.1zM169.6 186.5h4.1zM169.6 186.5h4.1zM169.6 186.6h4.1zM169.6 186.7h4.1zM169.6 186.7h4.1zM169.6 186.8h4.1zM169.6 186.8h4.1zM169.6 186.9h4.1zM169.6 186.9h4.1zM169.6 187h4.1zM169.6 187.1h4.1zM169.6 187.1h4.1zM169.6 187.2h4.1zM169.6 187.2h4.1zM169.6 187.3h4.1zM169.6 187.3h4.1zM169.6 187.4h4.1zM169.6 187.5h4.1z"/>
<path d="M113.5 174.4h2.2zM113.5 174.5h2.2zM113.5 174.5h2.2zM113.5 174.6h2.2zM113.5 174.6h2.2zM113.5 174.7h2.2zM113.5 174.8h2.2zM113.5 174.8h2.2zM113.5 174.9h2.2zM113.5 174.9h2.2zM113.5 175h2.2zM113.5 175h2.2zM113.5 175.1h2.2zM113.5 175.1h2.2zM113.5 175.2h2.2zM113.5 175.3h2.2zM113.5 175.3h2.2zM113.5 175.4h2.2zM113.5 175.4h2.2zM113.5 175.5h2.2zM113.5 175.5h2.2zM113.5 175.6h2.2zM113.5 175.7h2.2zM113.5 175.7h2.2zM113.5 175.8h2.2zM113.5 175.8h2.2zM113.5 175.9h2.2zM113.5 175.9h2.2zM113.5 176h2.2zM113.5 176.1h2.2zM113.5 176.1h2.2zM113.5 176.2h2.2zM113.5 176.2h2.2zM113.5 176.3h2.2zM113.5 176.3h2.2zM113.5 176.4h2.2zM113.5 176.4h2.2zM113.5 176.5h2.2zM113.5 176.6h2.2zM113.5 176.6h2.2zM113.5 176.7h2.2zM113.5 176.7h2.2zM113.5 176.8h2.2zM113.5 176.8h2.2z"/>
<path d="M120.1 193h2.2zM120.1 193h2.2zM120.1 193.1h2.2zM120.1 193.2h2.2zM120.1 193.2h2.2zM120.1 193.3h2.2zM120.1 193.3h2.2zM120.1 193.4h2.2zM120.1 193.4h2.2zM120.1 193.5h2.2zM120.1 193.5h2.2zM120.1 193.6h2.2zM120.1 193.7h2.2zM120.1 193.7h2.2zM120.1 193.8h2.2zM120.1 193.8h2.2zM120.1 193.9h2.2zM120.1 193.9h2.2zM120.1 194h2.2zM120.1 194.1h2.2zM120.1 194.1h2.2zM120.1 194.2h2.2zM120.1 194.2h2.2zM120.1 194.3h2.2zM120.1 194.3h2.2zM120.1 194.4h2.2zM120.1 194.5h2.2zM120.1 194.5h2.2zM120.1 194.6h2.2zM120.1 194.6h2.2zM120.1 194.7h2.2zM120.1 194.7h2.2zM120.1 194.8h2.2zM120.1 194.8h2.2zM120.1 194.9h2.2zM120.1 195h2.2zM120.1 195h2.2zM120.1 195.1h2.2zM120.1 195.1h2.2zM120.1 195.2h2.2zM120.1 195.2h2.2zM120.1 195.3h2.2zM120.1 195.4h2.2zM120.1 195.4h2.2zM120.1 195.5h2.2z"/>
<path d="M110.2 202h2.2zM110.2 202.1h2.2zM110.2 202.1h2.2zM110.2 202.2h2.2zM110.2 202.2h2.2zM110.2 202.3h2.2zM110.2 202.4h2.2zM110.2 202.4h2.2zM110.2 202.5h2.2zM110.2 202.5h2.2zM110.2 202.6h2.2zM110.2 202.6h2.2zM110.2 202.7h2.2zM110.2 202.7h2.2zM110.2 202.8h2.2zM110.2 202.9h2.2zM110.2 202.9h2.2zM110.2 203h2.2zM110.2 203h2.2zM110.2 203.1h2.2zM110.2 203.1h2.2zM110.2 203.2h2.2zM110.2 203.3h2.2zM110.2 203.3h2.2zM110.2 203.4h2.2zM110.2 203.4h2.2zM110.2 203.5h2.2zM110.2 203.5h2.2zM110.2 203.6h2.2zM110.2 203.7h2.2zM110.2 203.7h2.2zM110.2 203.8h2.2zM110.2 203.8h2.2zM110.2 203.9h2.2zM110.2 203.9h2.2zM110.2 204h2.2zM110.2 204h2.2zM110.2 204.1h2.2zM110.2 204.2h2.2zM110.2 204.2h2.2zM110.2 204.3h2.2zM110.2 204.3h2.2zM110.2 204.4h2.2zM110.2 204.4h2.2z"/>
<path d="M108.1 193h2.2zM108.1 193h2.2zM108.1 193.1h2.2zM108.1 193.2h2.2zM108.1 193.2h2.2zM108.1 193.3h2.2zM108.1 193.3h2.2zM108.1 193.4h2.2zM108.1 193.4h2.2zM108.1 193.5h2.2zM108.1 193.5h2.2zM108.1 193.6h2.2zM108.1 193.7h2.2zM108.1 193.7h2.2zM108.1 193.8h2.2zM108.1 193.8h2.2zM108.1 193.9h2.2zM108.1 193.9h2.2zM108.1 194h2.2zM108.1 194.1h2.2zM108.1 194.1h2.2zM108.1 194.2h2.2zM108.1 194.2h2.2zM108.1 194.3h2.2zM108.1 194.3h2.2zM108.1 194.4h2.2zM108.1 194.5h2.2zM108.1 194.5h2.2zM108.1 194.6h2.2zM108.1 194.6h2.2zM108.1 194.7h2.2zM108.1 194.7h2.2zM108.1 194.8h2.2zM108.1 194.8h2.2zM108.1 194.9h2.2zM108.1 195h2.2zM108.1 195h2.2zM108.1 195.1h2.2zM108.1 195.1h2.2zM108.1 195.2h2.2zM108.1 195.2h2.2zM108.1 195.3h2.2zM108.1 195.4h2.2zM108.1 195.4h2.2zM108.1 195.5h2.2z"/>
<path d="M119.5 174.4h2.2zM119.5 174.5h2.2zM119.5 174.5h2.2zM119.5 174.6h2.2zM119.5 174.6h2.2zM119.5 174.7h2.2zM119.5 174.8h2.2zM119.5 174.8h2.2zM119.5 174.9h2.2zM119.5 174.9h2.2zM119.5 175h2.2zM119.5 175h2.2zM119.5 175.1h2.2zM119.5 175.1h2.2zM119.5 175.2h2.2zM119.5 175.3h2.2zM119.5 175.3h2.2zM119.5 175.4h2.2zM119.5 175.4h2.2zM119.5 175.5h2.2zM119.5 175.5h2.2zM119.5 175.6h2.2zM119.5 175.7h2.2zM119.5 175.7h2.2zM119.5 175.8h2.2zM119.5 175.8h2.2zM119.5 175.9h2.2zM119.5 175.9h2.2zM119.5 176h2.2zM119.5 176.1h2.2zM119.5 176.1h2.2zM119.5 176.2h2.2zM119.5 176.2h2.2zM119.5 176.3h2.2zM119.5 176.3h2.2zM119.5 176.4h2.2zM119.5 176.4h2.2zM119.5 176.5h2.2zM119.5 176.6h2.2zM119.5 176.6h2.2zM119.5 176.7h2.2zM119.5 176.7h2.2zM119.5 176.8h2.2zM119.5 176.8h2.2z"/>
<path d="M104.6 202.1h2.1zM104.6 202.2h2.1zM104.6 202.2h2.1zM104.6 202.3h2.1zM104.6 202.4h2.1zM104.6 202.4h2.1zM104.6 202.5h2.1zM104.6 202.5h2.1zM104.6 202.6h2.1zM104.6 202.6h2.1zM104.6 202.7h2.1zM104.6 202.7h2.1zM104.6 202.8h2.1zM104.6 202.9h2.1zM104.6 202.9h2.1zM104.6 203h2.1zM104.6 203h2.1zM104.6 203.1h2.1zM104.6 203.1h2.1zM104.6 203.2h2.1zM104.6 203.3h2.1zM104.6 203.3h2.1zM104.6 203.4h2.1zM104.6 203.4h2.1zM104.6 203.5h2.1zM104.6 203.5h2.1zM104.6 203.6h2.1zM104.6 203.7h2.1zM104.6 203.7h2.1zM104.6 203.8h2.1zM104.6 203.8h2.1zM104.6 203.9h2.1zM104.6 203.9h2.1zM104.6 204h2.1zM104.6 204h2.1zM104.6 204.1h2.1zM104.6 204.2h2.1zM104.6 204.2h2.1zM104.6 204.3h2.1zM104.6 204.3h2.1zM104.6 204.4h2.1zM104.6 204.4h2.1zM104.6 204.5h2.1zM104.6 204.6h2.1zM104.6 204.6h2.1z"/>
<path d="M104.6 174.4h2.3zM104.6 174.5h2.3zM104.6 174.5h2.3zM104.6 174.6h2.3zM104.6 174.6h2.3zM104.6 174.7h2.3zM104.6 174.8h2.3zM104.6 174.8h2.3zM104.6 174.9h2.3zM104.6 174.9h2.3zM104.6 175h2.3zM104.6 175h2.3zM104.6 175.1h2.3zM104.6 175.1h2.3zM104.6 175.2h2.3zM104.6 175.3h2.3zM104.6 175.3h2.3zM104.6 175.4h2.3zM104.6 175.4h2.3zM104.6 175.5h2.3zM104.6 175.5h2.3zM104.6 175.6h2.3zM104.6 175.7h2.3zM104.6 175.7h2.3zM104.6 175.8h2.3zM104.6 175.8h2.3zM104.6 175.9h2.3zM104.6 175.9h2.3zM104.6 176h2.3zM104.6 176.1h2.3zM104.6 176.1h2.3zM104.6 176.2h2.3zM104.6 176.2h2.3zM104.6 176.3h2.3zM104.6 176.3h2.3zM104.6 176.4h2.3zM104.6 176.4h2.3zM104.6 176.5h2.3zM104.6 176.6h2.3zM104.6 176.6h2.3zM104.6 176.7h2.3zM104.6 176.7h2.3zM104.6 176.8h2.3zM104.6 176.8h2.3z"/>
</g>
<g fill="none" stroke="#f00" stroke-width=".21">
<path d="M105.4 177.5l.2 .6zM105.6 177l-.2 .5zM105.6 178.1l.2 .5zM105.8 178.6l.5 .3zM105.9 176.5l.5-.3zM105.9 176.5l-.3 .5zM106.3 178.9l.5 .2zM106.4 176.2l.6-.1zM106.8 179.1l.7-.1zM107 176.1l.5 .1zM107.5 179l.4-.3zM107.5 176.2l.5 .4z"/>
<path d="M108 176.6l.3 .4zM108.3 177l.1 .6zM108.3 178.3l-.4 .4zM108.4 177.7l-.1 .6zM108.4 177.6v.1zM117.5 177.5v.6zM117.5 178.1l.4 .5zM117.6 177l-.1 .5zM117.9 178.6l.4 .3zM117.9 176.5l.5-.3zM117.9 176.5l-.3 .5zM118.3 178.9l.6 .2z"/>
<path d="M118.4 176.2l.6-.1zM118.9 179.1l.5-.1zM119 176.1l.5 .1zM119.4 179l.5-.3zM119.5 176.2l.5 .4zM120 176.6l.3 .4zM120.3 178.3l-.4 .4zM120.3 177l.2 .6zM120.5 177.7l-.2 .6zM120.5 177.6v.1zM105.4 201.5l.2 .6zM105.6 200.9l-.2 .6z"/>
<path d="M105.6 202.1l.2 .5zM105.8 202.6l.5 .3zM105.9 200.5l.5-.3zM105.9 200.5l-.3 .4zM106.3 202.9l.5 .2zM106.4 200.2l.6-.1zM106.8 203.1l.7-.1zM107 200.1l.5 .1zM107.5 203l.4-.3zM107.5 200.2l.5 .3zM108 200.5l.3 .5zM108.3 201l.1 .6z"/>
<path d="M108.3 202.2l-.4 .5zM108.4 201.7l-.1 .5zM108.4 201.6v.1z"/>
</g>
<g font-size="7.8">
<text x="30.5" y="21.1">линия должна прийти в точку A на оси y .</text>
<text x="30.5" y="29.5">- построить дугу с центром в точке О через точки А на</text>
<text x="30.5" y="37.8">осях y , y .</text>
<text x="99.7" y="142.4">Рисунок 3</text>
<text x="99.5" y="245.8">Рисунок 4</text>
</g>
<g font-size="5.5">
<text x="12.8" y="176.7" transform="rotate(-90 12.8 176.7)">Подп. и дата</text>
<text x="12.8" y="205.8" transform="rotate(-90 12.8 205.8)">Инв. № дубл.</text>
<text x="12.8" y="231.6" transform="rotate(-90 12.8 231.6)">Взам. инв. №</text>
<text x="12.8" y="261.7" transform="rotate(-90 12.8 261.7)">Подп. и дата</text>
<text x="12.8" y="290.8" transform="rotate(-90 12.8 290.8)">Инв. № подл.</text>
<text x="41.2" y="291.8">№ докум.</text>
<text x="63.6" y="291.8">Подп.</text>
<text x="198.8" y="290.3">4</text>
<text x="96" y="296.8">Копировал</text>
<text x="166" y="296.8">Формат</text>
<text x="186" y="296.8">A4</text>
</g>
<g font-size="5.4">
<text x="196.1" y="282.8">Лист</text>
<text x="7.5" y="292.5" transform="rotate(-90 7.5 292.5)">КОМПАС-3Dv23Учебнаяверсия©2024ООО&quot;АСКОН-Системыпроектирования&quot;,Россия.Всеправазащищены.</text>
<text x="21.1" y="291.8">Изм.</text>
<text x="28.1" y="291.8">Лист</text>
<text x="76.1" y="291.8">Дата</text>
<text x="8.5" y="296.7">Недлякоммерческогоиспользования</text>
</g>
<g font-size="5.2">
<text x="111.4" y="22.8">y</text>
<text x="134.8" y="22.8">x</text>
<text x="170.3" y="31.2">y</text>
<text x="46.2" y="39.6">x</text>
<text x="54.7" y="39.6">z</text>
</g>
<g font-size="4.7">
<text x="53.8" y="82.5">П</text>
<text x="169.6" y="82.5">П</text>
<text x="53.8" y="101.8">П</text>
<text x="53.8" y="185.9">П</text>
<text x="169.6" y="185.9">П</text>
<text x="53.8" y="205.2">П</text>
</g>
<g font-size="3.1">
<text x="55.5" y="83.5">2</text>
<text x="171.3" y="83.5">3</text>
<text x="55.5" y="102.9">1</text>
<text x="55.5" y="186.9">2</text>
<text x="171.3" y="186.9">3</text>
<text x="55.5" y="206.2">1</text>
</g>
<g font-size="2.4">
<text x="115.4" y="50.8">z</text>
<text x="114.1" y="73.4">A</text>
<text x="52.4" y="89.6">x</text>
<text x="115.4" y="89.6">О</text>
<text x="172.6" y="89.6">y</text>
<text x="108.1" y="91.3">A</text>
<text x="120.1" y="91.3">A</text>
<text x="110.2" y="100.3">A</text>
<text x="115.4" y="134.1">y</text>
<text x="115.4" y="154.2">z</text>
<text x="104.6" y="176.1">A</text>
<text x="113.5" y="176.1">A</text>
<text x="119.5" y="176.1">A</text>
<text x="52.4" y="193">x</text>
<text x="108.1" y="194.7">A</text>
<text x="115.4" y="193">О</text>
<text x="120.1" y="194.7">A</text>
<text x="172.6" y="193">y</text>
<text x="104.6" y="203.8">A</text>
<text x="110.2" y="203.7">A</text>
<text x="115.4" y="237.5">y</text>
</g>
<g font-size="1.6">
<text x="115.1" y="73.9">z</text>
<text x="109.1" y="91.8">x</text>
<text x="121.1" y="91.8">y</text>
<text x="173.3" y="90.1">x</text>
<text x="111.2" y="100.8">y</text>
<text x="116.1" y="134.6">z</text>
<text x="105.6" y="176.6">2</text>
<text x="114.5" y="176.6">z</text>
<text x="120.5" y="176.6">3</text>
<text x="109.1" y="195.2">x</text>
<text x="121.1" y="195.2">y</text>
<text x="173.3" y="193.5">x</text>
<text x="105.6" y="204.3">1</text>
<text x="111.2" y="204.2">y</text>
<text x="116.1" y="238">z</text>
</g>
</svg>
